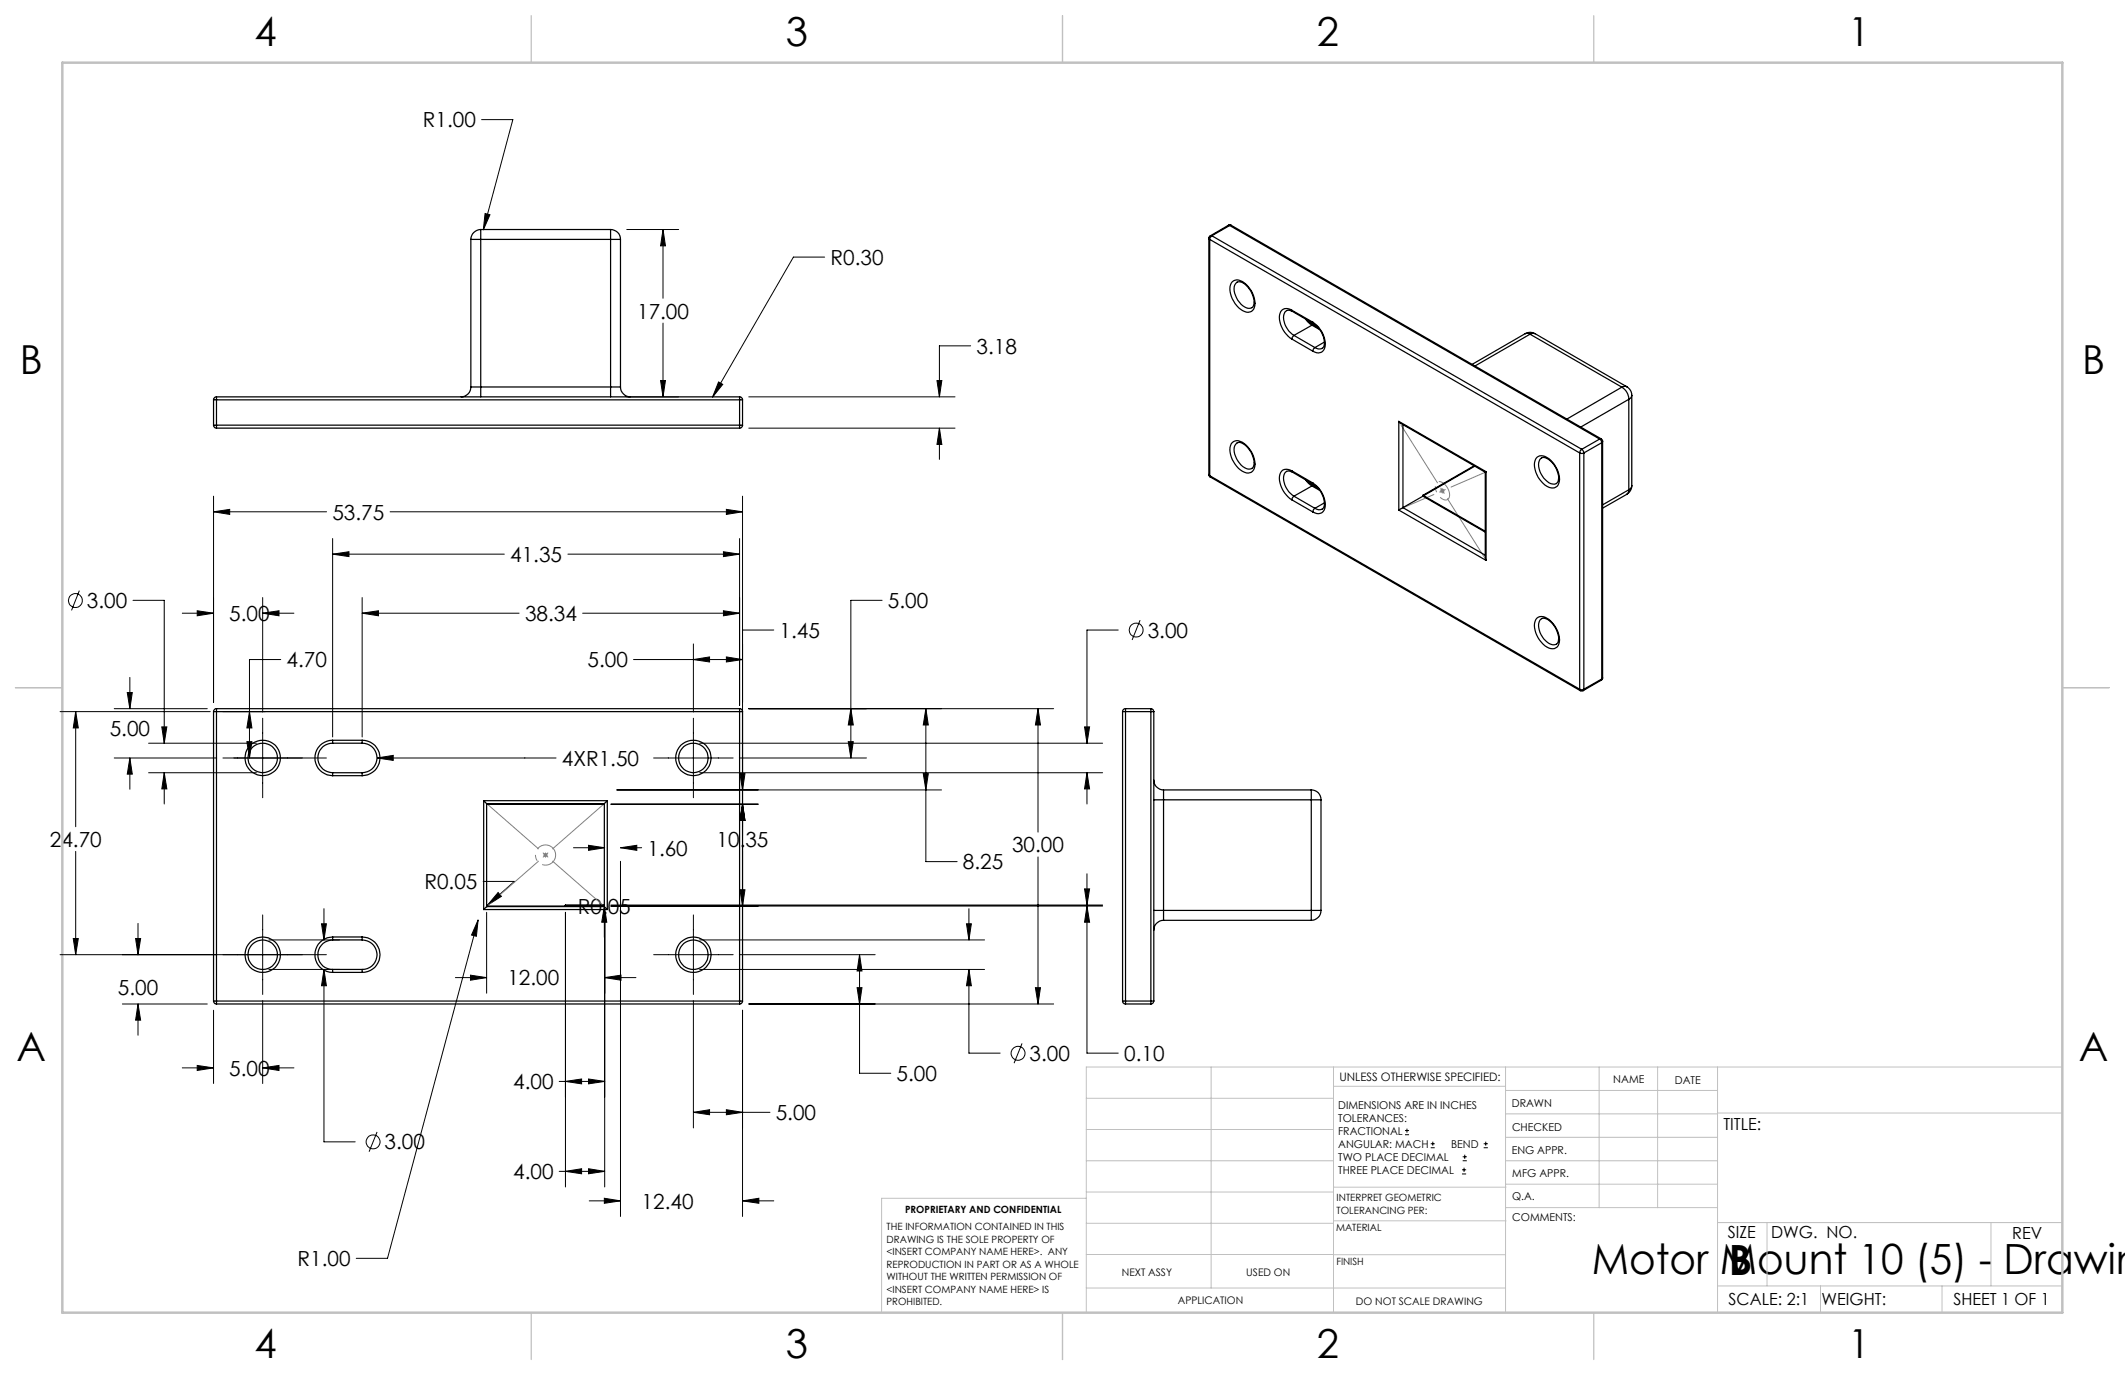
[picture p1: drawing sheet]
<svg xmlns="http://www.w3.org/2000/svg" width="432mm" height="279mm" viewBox="0 0 432 279" stroke-linecap="round" stroke-linejoin="round" font-family="sans-serif">
<g fill="none" stroke="#000" stroke-width=".2">
<path d="M97.9 24.3h6.3l-6 22.4M98.6 43.4l1 .2-1.4 3.1zM127.4 46.6h10.5M134.7 46.6l.5 3.4h-1zM134.7 46.6v14M167.6 52.2h-6.4l-16.4 28.5M134.2 77.3h1l-.5 3.3zM134.7 65.7v14.9M146 77.6l.9 .5-2.1 2.6zM190.4 77.3h1l-.5 3.3zM197.2 70.3h-6.3v10.3M127.4 80.6h10.5"/>
<path d="M152.2 80.6h41.9M152.2 87h41.9M190.9 87l.5 3.3h-1zM190.9 87v6.3M43.4 104l3.3-.5v1zM43.4 100.8v41.9M43.4 104h23M67.6 112.6l3.3-.5v1zM67.6 109.4v40.4M67.6 112.6h34.9M79.3 104h71.6M115.4 112.6h34.9"/>
<path d="M147 112.1l3.3 .5-3.3 .5zM147.6 103.5l3.3 .5-3.3 .5zM150.3 109.4v33.9M150.9 100.8v59.7M16.1 120l-1.6 4M26.4 137.7v6.3M27 122h6.4v29M37 124.6h6.4M40.1 124.1l3.3 .5-3.3 .5zM53.4 124.6l3.3-.5v1zM53.4 121.4v23.3M53.4 124.6h6.3"/>
<path d="M57 134h-6.3v20M73.6 124.6l3.3-.5v1zM73.6 124.6h31.9M73.6 121.4v28.4M118.4 124.6h31.9M128.7 134h22.2M140.9 134l3.3-.5v1zM140.9 130.8v13.9M147 124.1l3.3 .5-3.3 .5zM147.6 133.5l3.3 .5-3.3 .5zM150.9 128h6.3M179.2 122h-6.3v32"/>
<path d="M227.2 128h-6.3v23M231.7 126l-1.7 4M12.2 144.6h30.5M15.4 144.6l.5 3.3h-1zM15.4 144.6v23.4M23.2 144h18.9M23.2 154h20.8M25.9 140.7h1l-.5 3.3zM26.4 154l.5 3.3h-1zM26.4 154v6.4M30.2 157h21.9M30.2 151h21.9"/>
<path d="M32.9 147.7h1l-.5 3.3zM33.4 157l.5 3.3h-1zM33.4 157v6.4M45.3 144.6h8.6M50.2 150.7h1l-.5 3.3zM50.7 144.6l.5 3.3h-1zM53.4 145.9v16.2M66.3 154h-21M76.6 154l3.3-.5v1zM76.6 154h36.4M132.8 154h16.2M140.9 145.9v16.2"/>
<path d="M142.2 157h81.8M142.2 151h81.8M150.2 154h25.9M150.4 157.2h1l-.5 3.3zM152.2 144h61.9M172.4 150.7h1l-.5 3.3zM172.9 144l.5 3.3h-1zM187.6 157.2h1l-.5 3.3zM188.1 144l.5 3.3h-1zM188.1 144v31.1h6.4M210.9 144l.5 3.3h-1zM210.9 144v25.1"/>
<path d="M220.4 147.7h1l-.5 3.3zM220.9 157l.5 3.3h-1zM220.9 157v6.4M15.4 173v21M98.2 179.1h6.3l-5.4 4.8M116.5 172.3h6.4M119.6 171.8l3.3 .5-3.3 .5zM124.1 163.4h30M125.3 160.5h66M126.1 172.3l3.3-.5v1zM126.1 172.3h4.3M126.1 175v72.2"/>
<path d="M150.9 163.4l.5 3.3h-1zM150.9 163.4v6.4M150.9 173v11.1M210.9 174.1v29.9M220.9 177.6v6.3M12.2 194h54.1M14.9 190.7h1l-.5 3.3zM27.6 190.7h1l-.6 3.3zM28 187.6v6.4M53.4 185.9v16.2M54.6 197h14.4M54.6 191h14.4"/>
<path d="M65.3 187.7h1l-.5 3.3zM65.8 197l.5 3.3h-1zM65.8 197v35h6.4M65.8 184.6v6.4M92.5 198.6h6.4M95.6 198.2l3.3 .4-3.3 .6zM97.2 186.9l-.4 3.4-1-.3zM97.2 186.9l-18.5 68.8h-6.3M98.9 185.4v16.4M101.2 181.4l.7 .7-2.8 1.8zM114.9 185.4v55.8M122.8 184.1l.5 3.3h-1z"/>
<path d="M122.8 184.1v6.4M122.9 198.6l3.3-.4v1zM122.9 185.4v55.8M122.9 198.6h6.3M124.1 184.1h99.9M124.1 183.9h99.9M132.8 194h16.2M140.9 185.9v16.2M142.2 197h57.9M142.2 191h57.9M150.2 194h27.6M150.4 180.8h1l-.5 3.3z"/>
<path d="M174.7 194l.5 3.3h-1zM174.7 194v24.1h6.3M196.4 187.7h1l-.5 3.3zM196.9 197l.5 3.3h-1zM196.9 197v17h6.3M196.9 184.6v6.4M220.4 180.6h1l-.5 3.3zM220.9 184.1l.5 3.3h-1zM220.9 184.1v29.9h6.3M24.9 204h17.2M28 204l.6 3.3h-1zM28 204v6.4"/>
<path d="M37 217h6.4M40.1 216.5l3.3 .5-3.3 .5zM43.4 205.3v14.9M53.4 217l3.3-.5v1zM53.4 203.3v16.9M53.4 217h6.3M113.6 219.7h9.3M114.9 219.7l3.3-.4v.9zM119.6 219.3l3.3 .4-3.3 .5zM140.9 203.3v25.9M150.9 205.3v41.9M152.2 204h61.9"/>
<path d="M174.2 200.7h1l-.5 3.3zM207.7 212l-1.6 4M210.4 200.7h1l-.5 3.3zM76.6 230l-1.6 4M113.6 238h9.3M114.9 238l3.3-.5v1zM119.6 237.5l3.3 .5-3.3 .5zM140.9 226l3.3-.5v1zM140.9 226h15.6M147.6 225.5l3.3 .5-3.3 .5zM285.5 230.6h.8M285.5 229.7h.8"/>
<path d="M285.9 229.3v.9M290.7 233.2h.8M290.7 232.4h.8M291.1 232v.8M297.1 238.5h.8M297.1 237.7h.8M297.2 235.9h.9M297.2 235.1h.9M297.5 237.3v.8M297.6 234.6v.9M301.5 233.2h.8M301.5 232.4h.8"/>
<path d="M301.9 232v.8M119.7 244h6.4M122.8 243.5l3.3 .5-3.3 .5zM150.9 244l3.3-.5v1zM150.9 244h6.3"/>
<circle cx="15.3" cy="122" r="1.4"/>
<circle cx="230.9" cy="128" r="1.4"/>
<circle cx="206.9" cy="214" r="1.41"/>
<circle cx="75.8" cy="232" r="1.41"/>
</g>
<path d="M292.6 99.7h1M292.7 99.4l.7 .7M293.1 99.2v1.1M293.4 99.4l-.7 .7M110.3 173.7h1M110.5 173.4l.7 .7M110.8 173.2v1.1M111.2 173.4l-.7 .7" fill="none" stroke="#808080" stroke-width=".2"/>
<path d="M112.8 173.1a2.05 2.05 0 0 0-3.4-.8 2.05 2.05 0 0 0 .9 3.4 2.05 2.05 0 0 0 2.6-2.4l-.1-.2" fill="none" stroke="#808080" stroke-width=".2" stroke-dasharray="15.2 1.3 1.3 1.3" stroke-dashoffset="10.7" stroke-linecap="butt"/>
<path d="M294.5 100a2.36 2.36 0 0 0-2.3-2.1 1.89 1.89 0 0 0 .1 2.7 1.37 1.37 0 0 0 2.1 .7l.2-.6-.1-.7" fill="none" stroke="#808080" stroke-width=".2" stroke-dasharray="15.2 1.3 1.3 1.3" stroke-dashoffset="12" stroke-linecap="butt"/>
<g fill="none" stroke="#c0c0c0" stroke-width=".2">
<path d="M246.1 216.8v44.9M271 216.8v49.9M305.9 216.8v49.9M324.9 216.8v28.6M336.8 216.8v28.6M349 216.8v49.9M419.1 216.8h-198.4v49.9M220.7 235.9h50.3M220.7 229.5h50.3M220.7 223.2h50.3M271 220.7h34.9M305.9 231.1h43.1"/>
<path d="M305.9 226.3h43.1M305.9 221.6h43.1M305.9 235.9h43.1M349 226.2h70.1M220.7 248.6h50.3M220.7 242.2h50.3M220.7 254.9h50.3M220.7 243.5h-41.6v23.2M271 255h34.9M271 248.1h35M271 241.2h35M305.9 240.6h43.1"/>
<path d="M306 245.4h43M349 248.4h70.1M359.1 248.4v12.9M404.6 248.4v12.9M220.7 261.7h85.2M349 261.3h70.1M369.9 261.3v5.4M394.6 261.3v5.4"/>
</g>
<path d="M108 3.2v9.5M215.9 3.2v9.5M323.8 3.2v9.5M3.1 139.7h9.6M419.1 139.7h9.5M108 266.7v9.6M215.9 266.7v9.6M323.8 266.7v9.6" fill="none" stroke="#c0c0c0" stroke-width=".25"/>
<path d="M12.7 12.7h406.4v254h-406.4z" fill="none" stroke="#c0c0c0" stroke-width=".5"/>
<path d="M284.7 86.3l16.9 26.8M98.9 163.3l23.9 20.9M122.8 163.3l-23.9 20.9" fill="none" stroke="#808080" stroke-width=".2" stroke-dasharray="15.2 1.3 1.3 1.3" stroke-dashoffset="1.3"/>
<path d="M301.6 96.1l-16.9 7.3" fill="none" stroke="#808080" stroke-width=".2" stroke-dasharray="15.2 1.3 1.3 1.3" stroke-dashoffset="7.9"/>
<path d="M95.6 198.2l3.3 .4-3.3 .6zM122.9 198.6l3.3-.4v1zM150.4 180.8h1l-.5 3.3zM150.9 163.4l.5 3.3h-1zM150.9 163.4l.5 3.3h-1zM150.4 157.2h1l-.5 3.3zM97.2 186.9l-1.4 3.1 1 .3zM119.6 171.8l3.3 .5-3.3 .5zM126.1 172.3l3.3-.5v1zM119.6 219.3l3.3 .4-3.3 .5zM114.9 219.7l3.3-.4v.9zM119.6 237.5l3.3 .5-3.3 .5zM114.9 238l3.3-.5v1zM220.9 184.1l.5 3.3h-1zM220.4 180.6h1l-.5 3.3zM122.8 184.1l-.5 3.3h1zM101.2 181.4l-2.1 2.5 2.8-1.8zM43.4 104l3.3-.5v1zM147.6 103.5l3.3 .5-3.3 .5zM210.9 144l.5 3.3h-1zM210.4 200.7h1l-.5 3.3zM187.6 157.2h1l-.5 3.3zM188.1 144l.5 3.3h-1zM122.8 243.5l3.3 .5-3.3 .5zM150.9 244l3.3-.5v1zM33.4 157l.5 3.3h-1zM32.9 147.7h1l-.5 3.3zM65.8 197l.5 3.3h-1zM65.3 187.7h1l-.5 3.3zM220.9 157l.5 3.3h-1zM220.4 147.7h1l-.5 3.3zM196.9 197l.5 3.3h-1zM196.4 187.7h1l-.5 3.3zM26.4 154l.5 3.3h-1zM25.9 140.7h1l-.5 3.3zM53.4 124.6l3.3-.5v1zM40.1 124.1l3.3 .5-3.3 .5zM27.6 190.7h1l-.6 3.3zM28 204l.6 3.3h-1zM172.4 150.7h1l-.5 3.3zM172.9 144l.5 3.3h-1zM140.9 134l3.3-.5v1zM147.6 133.5l3.3 .5-3.3 .5zM140.9 226l3.3-.5v1zM147.6 225.5l3.3 .5-3.3 .5zM174.7 194l.5 3.3h-1zM174.2 200.7h1l-.5 3.3zM53.4 217l3.3-.5v1zM40.1 216.5l3.3 .5-3.3 .5zM76.6 154l3.3 .5v-1zM147 124.1l3.3 .5-3.3 .5zM73.6 124.6l3.3-.5v1zM147 112.1l3.3 .5-3.3 .5zM67.6 112.6l3.3-.5v1zM50.7 144.6l.5 3.3h-1zM50.2 150.7h1l-.5 3.3zM15.4 144.6l.5 3.3h-1zM14.9 190.7h1l-.5 3.3zM134.7 46.6l.5 3.4h-1zM134.2 77.3h1l-.5 3.3zM190.4 77.3h1l-.5 3.3zM190.9 87l.5 3.3h-1zM98.6 43.4l-.4 3.3 1.4-3.1zM146 77.6l-1.2 3.1 2.1-2.6z" fill="#000"/>
<g fill="none" stroke="#000" stroke-width=".25">
<path d="M95.7 48.6h2M95.7 48.6v30M97.7 46.6v2M97.7 46.6a2.05 2.05 0 0 0-2 2M97.7 48.6h26.4M97.7 46.6h26.4M97.7 48.6v30M124.1 46.6v2M124.1 46.6a1.99 1.99 0 0 1 2 2M124.1 48.6h2M124.1 48.6v30M126.1 48.6v30"/>
<path d="M245.6 48.4l.2 .2M245.6 48.4v48M245.8 48.6l75.2 43.4M245.8 48.6v48.1M246 47.9l-.4 .5M246 47.9h.2M246.2 47.9l-.4 .7M246.2 47.9l75.2 43.4M249.6 45.8h.6M249.6 45.8h.3M249.6 45.8l-3.6 2.1M249.9 45.8l-3.7 2.1"/>
<path d="M249.9 45.8l75.1 43.4M250.2 45.8h-.3M250.2 45.8l75.2 43.4M250.4 57.3a2.04 2.04 0 0 1 2.9 .5 4.9 4.9 0 0 1 1.4 5 1.71 1.71 0 0 1-2.6 0 5.2 5.2 0 0 1-2.1-4.9zM251.3 57.4a1.65 1.65 0 0 1 2 .7 4.1 4.1 0 0 1 1.3 4.2 1.44 1.44 0 0 1-2.1-.2 4.4 4.4 0 0 1-1.6-4.2zM95.7 78.6a1.99 1.99 0 0 1-2 2M95.7 78.6h2M97.7 78.6v2M97.7 78.6h26.4M124.1 78.6v2M124.1 78.6h2M126.1 78.6a2.05 2.05 0 0 0 2 2"/>
<path d="M262.5 63a1.55 1.55 0 0 0-1.8-.1 1.55 1.55 0 0 0-.7 1.6 5.6 5.6 0 0 0 2.5 4.4M262.5 63l.1 .3M262.5 63l4.3 2.5M262.5 68.9l4.3 2.5M262.6 63.3a1.08 1.08 0 0 0-1.1-.2 1.08 1.08 0 0 0-.7 1 4.5 4.5 0 0 0 2.1 4.1M262.6 63.3l4.3 2.5M262.9 68.2l-.4 .7M262.9 68.2l4.3 2.4M265.3 64.8l1.3 1.3M265.9 65.2l1 .8M266.6 66.1l-3.7 2.1M266.6 66.1l1.6 .9"/>
<path d="M266.8 65.5a5.2 5.2 0 0 1 2.4 5.2 1.5 1.5 0 0 1-2.4 .7M266.8 65.5l.1 .3M266.9 65.8a4.6 4.6 0 0 1 2.1 4.7l-.4 .3a1.49 1.49 0 0 1-1.4-.2M266.9 66l-.3 .1M266.9 66l1 .6M267.2 70.6l-.3 .3-.1 .5M269.1 69.5l-1.9 1.1M309.9 67.8a1.93 1.93 0 0 1 2 0M309.9 67.8l.5-.1 .5 .2M309.9 67.8l-10.8 6.2M310.9 67.9l18.7 10.8M310.9 67.9l-11.2 6.5"/>
<path d="M311.9 67.8l-.4-.1-.6 .2M311.9 67.8l18.7 10.8M329.6 78.7a2.97 2.97 0 0 1 1.4 2.4M329.6 78.7l-11.2 6.5M330.6 78.6a2.02 2.02 0 0 1 1 1.7M330.6 78.6l-.5-.1-.5 .2M43.4 81.2h.6M43.4 86.4h.6M43.4 86.4a.6 .6 0 0 0 .6 .6M43.4 81.2v5.2M44 80.6a.6 .6 0 0 0-.6 .6M44 80.6v.6"/>
<path d="M44 86.4v.6M44 81.2v5.2M44 86.4h106.3M44 81.2h106.3M44 80.6h106.3M44 87h106.3M150.3 80.6v.6M150.3 80.6a.6 .6 0 0 1 .6 .6M150.3 81.2h.6M150.3 86.4h.6M150.3 86.4v.6M150.3 81.2v5.2"/>
<path d="M150.9 86.4a.6 .6 0 0 1-.6 .6M150.9 81.2v5.2M245.6 96.4l.1 .3 .3 .2M245.6 96.4l.2 .3M245.8 96.7l.2 .2M245.8 96.7l75.2 43.4M246 96.9l75.1 43.4M250.4 89.9a2.04 2.04 0 0 1 2.9 .6 4.8 4.8 0 0 1 1.4 5 1.52 1.52 0 0 1-2.2 .3 5.2 5.2 0 0 1-2.5-5.3zM251.3 90.1a1.56 1.56 0 0 1 2 .6 4.1 4.1 0 0 1 1.3 4.3 1.44 1.44 0 0 1-2.1-.2 4.4 4.4 0 0 1-1.6-4.2zM262.5 95.7a1.55 1.55 0 0 0-1.8-.2 1.55 1.55 0 0 0-.7 1.7 5.6 5.6 0 0 0 2.5 4.4M262.5 95.7l.1 .3M262.5 95.7l4.3 2.4"/>
<path d="M262.6 96a1.14 1.14 0 0 0-1.3-.1 1.14 1.14 0 0 0-.5 1.3 4.6 4.6 0 0 0 2.1 3.6M262.6 96l4.3 2.4M265.3 97.5l1.3 1.2M265.9 97.8l1 .9M266.6 98.7l-3.7 2.1M266.6 98.7l1.6 1M266.8 98.1a5.2 5.2 0 0 1 2.4 5.3 1.5 1.5 0 0 1-2.4 .6M266.8 98.1l.1 .3M266.9 98.4a4.6 4.6 0 0 1 2.1 4.8l-.4 .3a1.49 1.49 0 0 1-1.4-.2M266.9 98.7h-.3M266.9 98.7l1 .6M284.2 85.6l.3 .4 17.3 10"/>
<path d="M284.2 85.6l17.8 10.2M284.2 85.6v18M285.1 86.3v16.9M299.5 94.7l-10.3 5.9M299.7 94.7l-10.4 6M301.8 96v17.5l.2 .4M302 95.8l-.2 .2M302 95.8v18.1M312.3 93a2.1 2.1 0 0 1 2.8 .6 4.8 4.8 0 0 1 1.5 4.9 1.74 1.74 0 0 1-2.7 .1 4.9 4.9 0 0 1-1.8-5.4zM313.2 93.1a2.23 2.23 0 0 0-.3 2.7 3.9 3.9 0 0 0 2.9 2.6 1.29 1.29 0 0 0 .9-1.8 4.2 4.2 0 0 0-3.2-3.6l-.2 .1M321 92l.3 .1 .5-.1M321 92v48.1"/>
<path d="M321.4 91.3l-.3 .3-.1 .4M321.4 91.3l.4 .7M321.8 92v48.1M325 89.2l.4 .3 .1 .5M325 89.2l-3.6 2.1M325.4 89.2l.2 .5M325.4 89.2h-.4M325.5 90l-3.7 2M325.5 90v48M325.6 89.7l-.1 .3M325.6 89.7v48M331 99.5l-.1 .6-.3 .3"/>
<path d="M331 81.1v18.4M331 81.1l-9.8 5.7M331 99.5l-5.4 3.1M331.6 98.7a2.14 2.14 0 0 1-1 1.7M331.6 80.3l-.2 .5-.4 .3M331.6 98.7l-.2 .4-.4 .4M331.6 80.3v18.4M262.5 101.6l4.3 2.4M262.9 100.8l-.4 .8M262.9 100.8l4.3 2.5M267.2 103.3l-.3 .3-.1 .4M269.1 102.2l-1.9 1.1"/>
<path d="M284.2 103.6l17.8 10.3M285.1 103.2l-.9 .4M285.1 103.2l16.7 9.6M289.1 100.7l.1 .2M289.1 100.8l.1 .1M289.1 100.8l-4 2.4M289.1 100.7v.1M289.2 100.6l-.1 .1M289.2 100.6l.1 .1M289.2 100.9l12.6 7.2M289.3 100.7l-.1 .2M289.3 100.7l12.5 7.2"/>
<path d="M330.6 100.4l-5 2.9M312.3 125.6a2.1 2.1 0 0 1 2.8 .6 4.8 4.8 0 0 1 1.5 5 1.74 1.74 0 0 1-2.7 0 4.9 4.9 0 0 1-1.8-5.3zM313.2 125.7a2.23 2.23 0 0 0-.3 2.8 3.8 3.8 0 0 0 2.9 2.5l.5-.1M313.3 125.7a1.64 1.64 0 0 1 1.9 .7 4.1 4.1 0 0 1 1.3 4.3l-.2 .2M325.4 138.2l-3.7 2.1M325.5 138l-.1 .2M325.5 138l-3.7 2.1M325.6 137.7l-.2 .5M325.6 137.7l-.1 .3M43.4 144.6h.6M43.4 144.6v58.8M44 144v.6"/>
<path d="M44 144a.6 .6 0 0 0-.6 .6M44 144.6h106.3M44 144h106.3M44 144.6v58.8M67.6 150.4v.6M67.6 150.4a3.6 3.6 0 0 0-3.6 3.6 3.6 3.6 0 0 0 3.6 3.6M67.6 157v.6M67.6 151a3 3 0 0 0-3 3 3 3 0 0 0 3 3M67.6 150.4h6M67.6 151h6M67.6 157.6h6M67.6 157h6"/>
<path d="M73.6 150.4v.6M73.6 150.4a3.6 3.6 0 0 1 3.6 3.6 3.6 3.6 0 0 1-3.6 3.6M73.6 157v.6M73.6 151a3 3 0 0 1 3 3 3 3 0 0 1-3 3M150.3 144v.6M150.3 144a.6 .6 0 0 1 .6 .6M150.3 144.6h.6M150.3 144.6v58.8M150.9 144.6v58.8M228.1 144.6h.6M228.1 144.6v58.8M228.7 144v.6"/>
<path d="M228.7 144a.6 .6 0 0 0-.6 .6M228.7 144.6h5.2M228.7 144h5.2M228.7 144.6v58.8M233.9 144.6h.6M233.9 144a.6 .6 0 0 1 .6 .6M233.9 144v.6M233.9 144.6v58.8M234.5 158.5a1.99 1.99 0 0 0 1.9 2M234.5 144.6v58.8M321 140.1l.3 .1 .5-.1M321 140.1l.1 .2"/>
<path d="M321.1 140.3h.6M321.8 140.1l-.1 .2M98.3 162.7l.6 .6M98.3 162.7h25.1M98.3 162.7v22.1M98.9 163.3h23.9M98.9 163.3v20.9M98.9 163.4h23.9M122.8 163.3v20.9M123.4 162.7l-.6 .6M123.4 162.7v22.1M234.5 162.5h1.9"/>
<path d="M236.4 160.5v2M236.4 162.5v22.5M236.4 162.5h30.1M236.4 160.5h30.1M266.5 162.5h1.9M266.5 160.5a1.93 1.93 0 0 1 1.9 2M266.5 160.5v2M266.5 162.5v22.5M268.4 162.5v22.5M67.6 190.4a3.6 3.6 0 0 0-3.6 3.6 3.6 3.6 0 0 0 3.6 3.6M67.6 197v.6M67.6 190.4v.6"/>
<path d="M67.6 191a3 3 0 0 0-3 3 3 3 0 0 0 3 3M67.6 190.4h6M67.6 197.6h6M67.6 197h6M67.6 191h6M73.6 190.4a3.6 3.6 0 0 1 3.6 3.6 3.6 3.6 0 0 1-3.6 3.6M73.6 197v.6M73.6 191a3 3 0 0 1 3 3 3 3 0 0 1-3 3M73.6 190.4v.6M98.3 184.8h25.1M98.9 184.2l-.6 .6M98.9 184l.1 .2v-.1"/>
<path d="M98.9 184l.1 .1M98.9 184.2h23.9M99 184.1h23.8M114.9 184l-.1 .1M114.9 184h.1M114.9 183.9l.1 .1M114.9 183.9v.1M114.9 183.9h7.9M115 184v.1M115 184h7.8M122.8 184.2l.6 .6M234.5 185h1.9"/>
<path d="M236.4 185v2M236.4 187a1.99 1.99 0 0 0-1.9 2M236.4 185h30.1M236.4 187h30.1M266.5 185h1.9M266.5 185v2M268.4 185a1.99 1.99 0 0 1-1.9 2M43.4 203.4h.6M43.4 203.4a.6 .6 0 0 0 .6 .6M44 203.4v.6M44 203.4h106.3M44 204h106.3"/>
<path d="M150.3 203.4h.6M150.3 203.4v.6M150.9 203.4a.6 .6 0 0 1-.6 .6M228.1 203.4h.6M228.1 203.4a.6 .6 0 0 0 .6 .6M228.7 203.4v.6M228.7 203.4h5.2M228.7 204h5.2M233.9 203.4v.6M233.9 203.4h.6M234.5 203.4a.6 .6 0 0 1-.6 .6"/>
<circle cx="53.4" cy="154" r="3.6"/>
<circle cx="53.4" cy="154" r="2.99"/>
<circle cx="140.9" cy="154" r="3"/>
<circle cx="140.9" cy="154" r="3.6"/>
<circle cx="53.4" cy="194" r="3.6"/>
<circle cx="53.4" cy="194" r="2.99"/>
<circle cx="140.9" cy="194" r="3"/>
<circle cx="140.9" cy="194" r="3.6"/>
</g>
<g font-size="8.5">
<text x="323.5" y="258.9">Motor Mount 10 (5) - Drawin</text>
<text x="351.3" y="259">B</text>
</g>
<g font-size="8.1">
<text x="51.7" y="9.3">4</text>
<text x="159.7" y="9.3">3</text>
<text x="267.6" y="9.3">2</text>
<text x="375.6" y="9.3">1</text>
<text x="4" y="76">B</text>
<text x="423.1" y="76">B</text>
<text x="3.3" y="215.7">A</text>
<text x="422.4" y="215.7">A</text>
<text x="51.7" y="276">4</text>
<text x="159.7" y="276">3</text>
<text x="267.6" y="276">2</text>
<text x="375.6" y="276">1</text>
</g>
<g font-size="4.2">
<text x="85.9" y="25.9">R1.00</text>
<text x="168.8" y="53.8">R0.30</text>
<text x="129.5" y="64.7">17.00</text>
<text x="198.4" y="71.9">3.18</text>
<text x="67.5" y="105.6">53.75</text>
<text x="103.7" y="114.2">41.35</text>
<text x="17.7" y="123.6">3.00</text>
<text x="180.4" y="123.6">5.00</text>
<text x="46.6" y="126.2">5.00</text>
<text x="106.7" y="126.2">38.34</text>
<text x="158.4" y="129.6">1.45</text>
<text x="233.2" y="129.6">3.00</text>
<text x="58.2" y="135.6">4.70</text>
<text x="119.4" y="135.6">5.00</text>
<text x="22.3" y="149.6">5.00</text>
<text x="114.2" y="155.6">4XR1.50</text>
<text x="10.1" y="172.1">24.70</text>
<text x="131.6" y="173.9">1.60</text>
<text x="145.6" y="172.1">10.35</text>
<text x="205.6" y="173.2">30.00</text>
<text x="195.7" y="176.7">8.25</text>
<text x="86.3" y="180.7">R0.05</text>
<text x="117.4" y="185.6">R0.05</text>
<text x="24" y="202.1">5.00</text>
<text x="103.1" y="200.2">12.00</text>
<text x="209.2" y="215.6">3.00</text>
<text x="228.4" y="215.6">0.10</text>
<text x="46.6" y="218.6">5.00</text>
<text x="104.3" y="221.3">4.00</text>
<text x="182.2" y="219.7">5.00</text>
<text x="157.6" y="227.6">5.00</text>
<text x="78.2" y="233.6">3.00</text>
<text x="104.3" y="239.6">4.00</text>
<text x="130.4" y="245.6">12.40</text>
<text x="60.5" y="257.3">R1.00</text>
</g>
<g font-size="3.4">
<text x="350.2" y="229.5">TITLE:</text>
<text x="351.1" y="251.6">SIZE</text>
<text x="359.9" y="251.6">DWG. NO.</text>
<text x="408.9" y="251.7">REV</text>
<text x="351.2" y="265.2">SCALE: 2:1</text>
<text x="370.1" y="265.3">WEIGHT:</text>
<text x="396.9" y="265.2">SHEET 1 OF 1</text>
</g>
<text font-size="2.4" x="272.2" y="219.7">UNLESS OTHERWISE SPECIFIED:</text>
<g font-size="2.2">
<text x="327.8" y="220.1">NAME</text>
<text x="340.3" y="220.2">DATE</text>
<text x="271.9" y="225.3">DIMENSIONS ARE IN INCHES</text>
<text x="271.9" y="227.9">TOLERANCES:</text>
<text x="307.2" y="224.9">DRAWN</text>
<text x="271.9" y="230.6">FRACTIONAL</text>
<text x="271.9" y="233.2">ANGULAR: MACH</text>
<text x="294.9" y="233.2">BEND</text>
<text x="307.3" y="229.8">CHECKED</text>
<text x="271.9" y="235.9">TWO PLACE DECIMAL</text>
<text x="271.9" y="238.5">THREE PLACE DECIMAL</text>
<text x="307.2" y="234.5">ENG APPR.</text>
<text x="307.3" y="239.2">MFG APPR.</text>
<text x="307.3" y="243.9">Q.A.</text>
<text x="307.3" y="248.1">COMMENTS:</text>
</g>
<g font-size="2.1">
<text x="227.9" y="259.2">NEXT ASSY</text>
<text x="253.3" y="259.2">USED ON</text>
<text x="239.3" y="265">APPLICATION</text>
<text x="275.5" y="265.1">DO NOT SCALE DRAWING</text>
</g>
<g font-size="2">
<text x="271.6" y="244.1">INTERPRET GEOMETRIC</text>
<text x="180.2" y="250">THE INFORMATION CONTAINED IN THIS</text>
<text x="183.9" y="246.4">PROPRIETARY AND CONFIDENTIAL</text>
<text x="271.5" y="250.2">MATERIAL</text>
<text x="271.6" y="246.6">TOLERANCING PER:</text>
<text x="180.2" y="252.5">DRAWING IS THE SOLE PROPERTY OF</text>
<text x="180.2" y="255.1">&lt;INSERT COMPANY NAME HERE&gt;. ANY</text>
<text x="180.2" y="257.6">REPRODUCTION IN PART OR AS A WHOLE</text>
<text x="271.5" y="257">FINISH</text>
<text x="180.2" y="260.1">WITHOUT THE WRITTEN PERMISSION OF</text>
<text x="180.2" y="262.6">&lt;INSERT COMPANY NAME HERE&gt; IS</text>
<text x="180.2" y="265.2">PROHIBITED.</text>
</g>
</svg>
